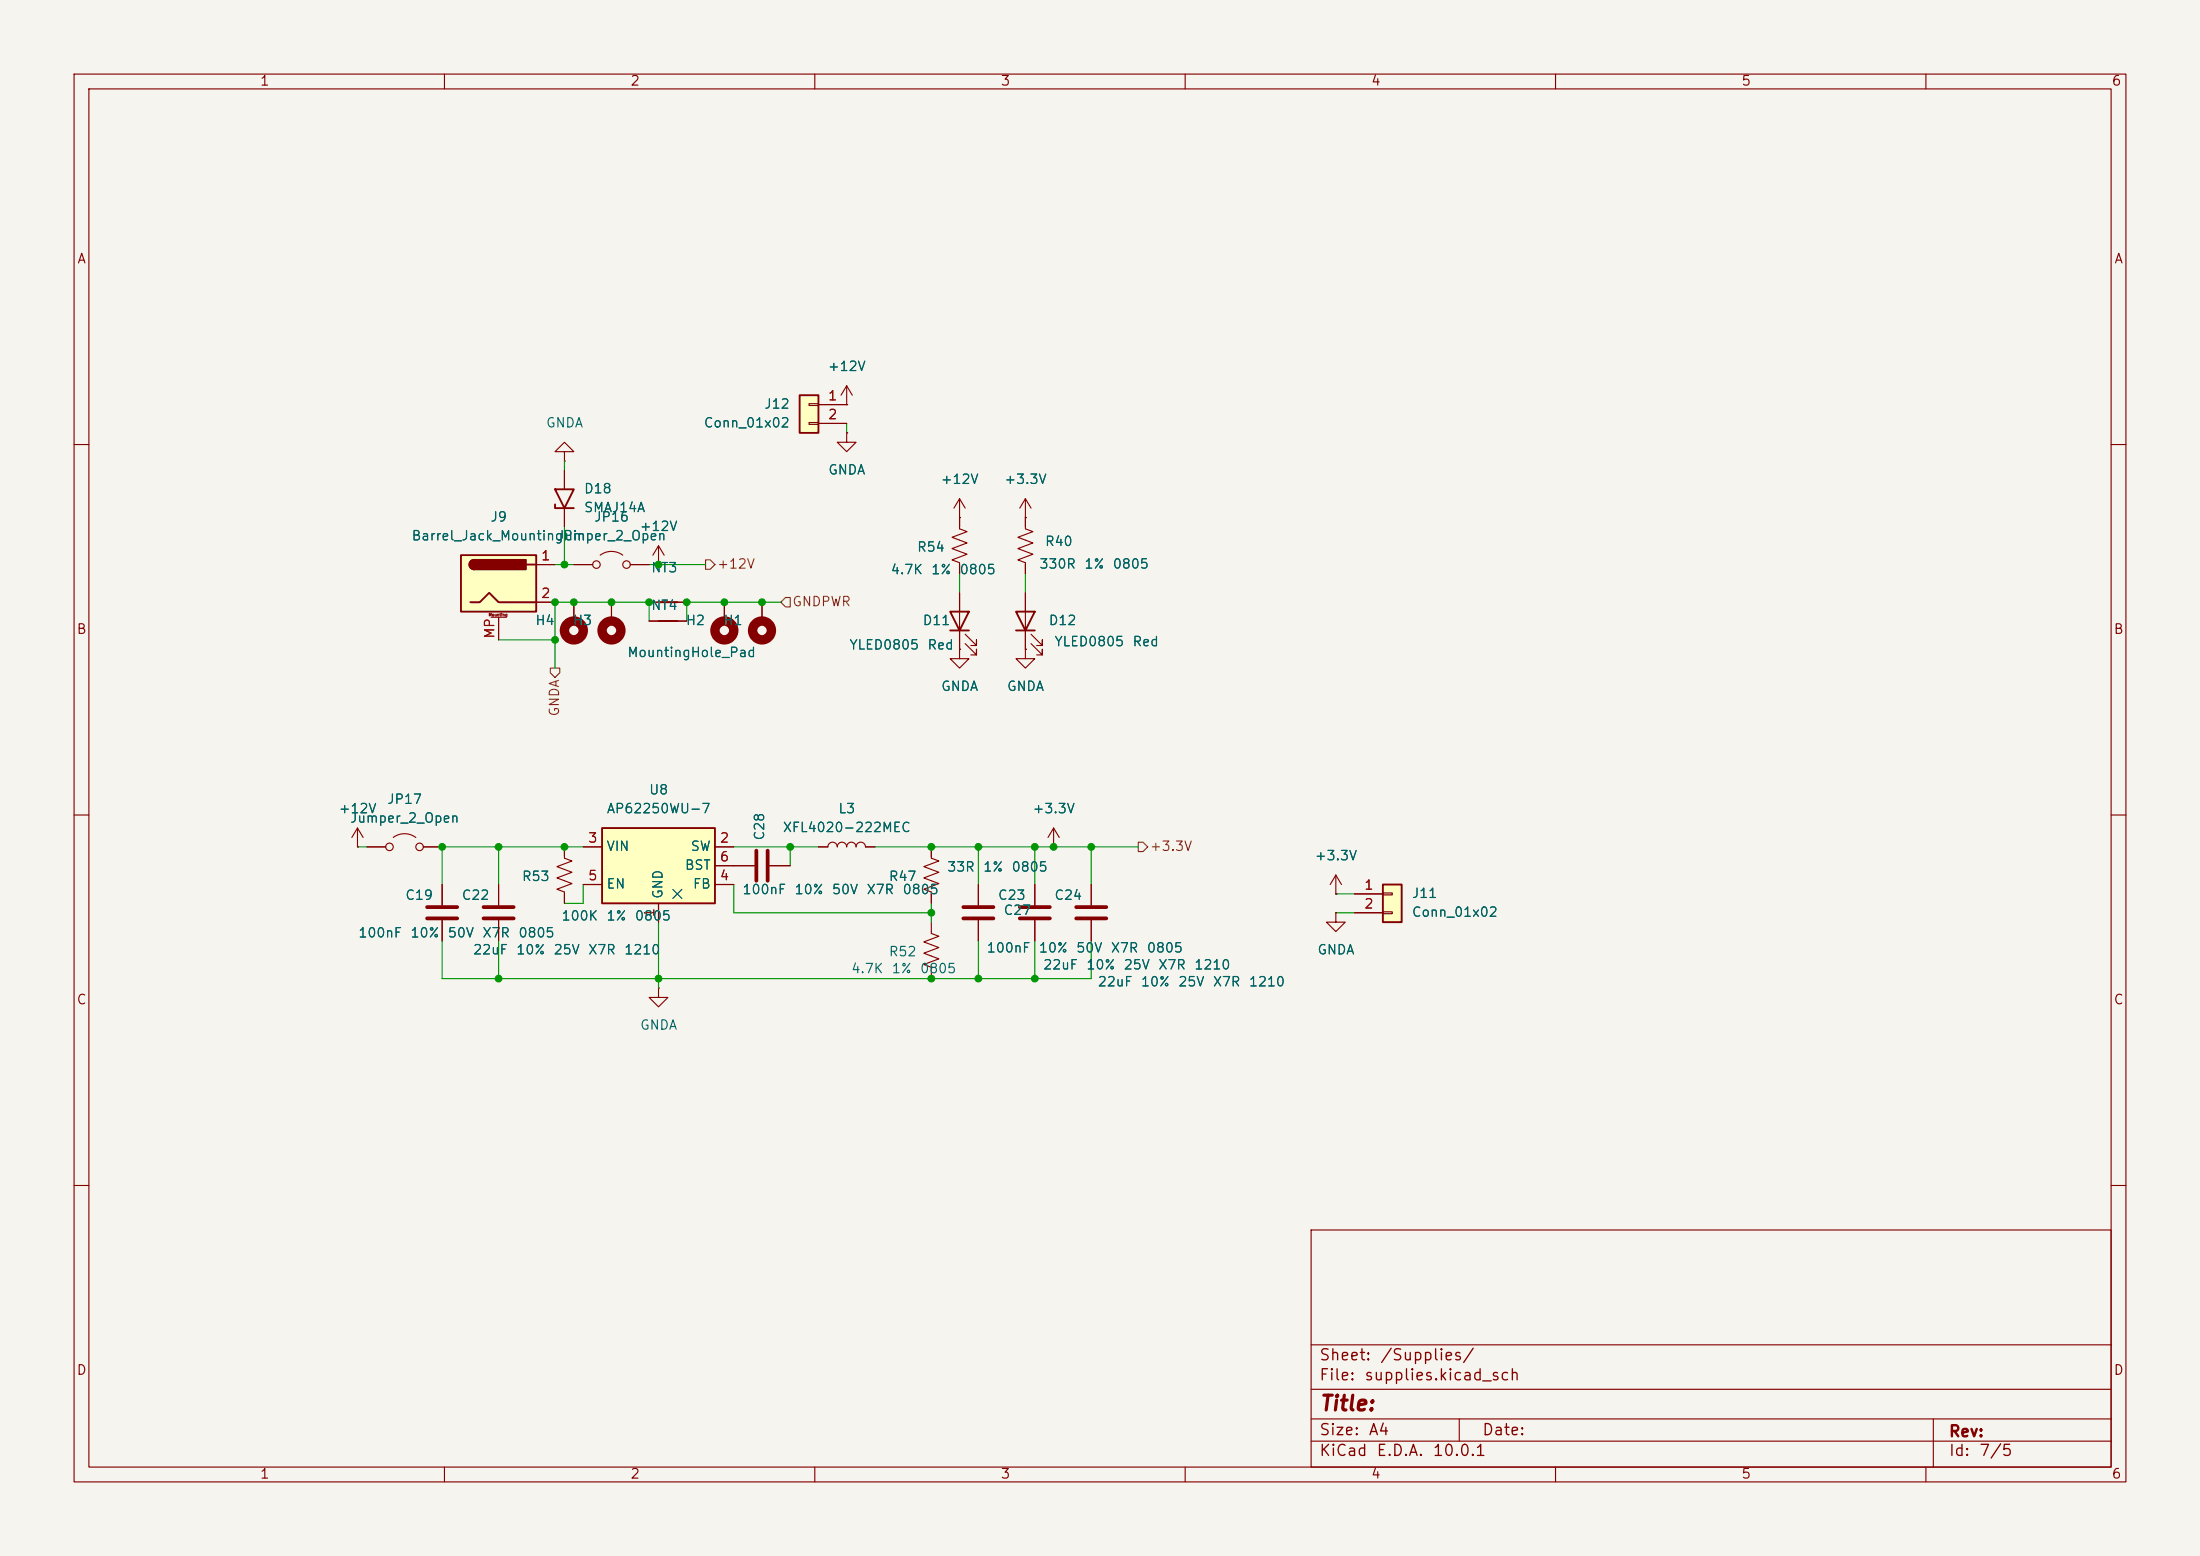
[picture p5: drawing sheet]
<svg xmlns="http://www.w3.org/2000/svg" width="297mm" height="210mm" viewBox="0 0 297 210" stroke-linecap="round" stroke-linejoin="round" font-family="sans-serif">
<path d="M0 0h297v210h-297z" fill="#f5f4ef" stroke="#f5f4ef" stroke-width=".14"/>
<g fill="none" stroke="#840000" stroke-width=".15">
<path d="M10 10h277v190h-277zM12 12h273v186h-273zM60 10v2M110 10v2M160 10v2M210 10v2M260 10v2M10 60h2M129.5 69.9v1.5l1.1 .4-2.1 .7 2.1 .8-2.1 .7 2.1 .8-2.1 .8 1 .3v1.6M138.4 69.9h.1M138.4 67.3v4.1l1 .4-2 .7 2 .8-2 .7 2 .8-2 .8 1 .3v1.6M138.4 67.3l-.7 1.3"/>
<path d="M138.4 67.3l.8 1.3M285 60h2M138.4 80v7.6M139.2 86.9l1.5 1.5v-.8v.8h-.7M139.2 85.6l1.5 1.5v-.7v.7h-.7M10 110h2M132.1 119.4v2.8M139.7 119.4v2.8M142.2 114.3h.1M142.2 111.8l-.7 1.2M142.2 111.8l.8 1.2M142.2 111.8v2.5"/>
<path d="M147.3 119.4v2.8M180.3 118.1l-.7 1.3M180.3 118.1l.8 1.3M180.3 118.1v2.6M285 110h2M125.7 124.5v1.5l1 .4-2 .7 2 .8-2 .8 2 .7-2 .8 1 .4v1.5M132.1 124.2v2.8M139.7 124.2v2.8M147.3 124.2v2.8M180.3 120.7h.1M180.3 123.2v1.3h1.3l-1.3 1.2-1.2-1.2h1.2M180.3 123.2h.1"/>
<path d="M10 160h2M177 166h108v32h-108zM285 160h2M60 198v2M110 198v2M160 198v2M177 194.5h108M177 191.5h108M177 187.5h108M177 181.5h108M197 191.5v3M210 198v2"/>
<path d="M260 198v2M261 191.5v6.5"/>
</g>
<path d="M130 122.4h4.1M130 124h4.1M137.7 122.4h4M137.7 124h4M145.3 122.4h4.1M145.3 124h4.1" fill="none" stroke="#840000" stroke-width=".51"/>
<path d="M137.2 82.6h2.5l-1.3 2.5zM137.2 85.1h2.5" fill="none" stroke="#840000" stroke-width=".25"/>
<path d="M186.7 119.4h2.5v5.1h-2.5z" fill="#ffffc2"/>
<path d="M128.3 82.6h2.5l-1.3 2.5zM128.3 85.1h2.5M186.7 119.4h2.5v5.1h-2.5z" fill="none" stroke="#840000" stroke-width=".25"/>
<g fill="none" stroke="#840000" stroke-width=".15">
<path d="M129.5 69.9h.1M129.5 67.3v2.6M129.5 67.3l-.7 1.3M129.5 67.3l.8 1.3M129.5 87.6v1.3h1.3l-1.3 1.3-1.2-1.3h1.2M129.5 87.6h.1M129.5 80v7.6M130.3 86.9l1.5 1.5v-.8v.8h-.7M130.3 85.6l1.5 1.5v-.7v.7h-.7M138.4 87.6v1.3h1.3l-1.3 1.3-1.2-1.3h1.2M138.4 87.6h.1M125.7 114.3v1.5l1 .4-2 .8 2 .7-2 .8 2 .8-2 .7 1 .4v1.5"/>
<path d="M182.9 120.7h3.8M182.9 123.2h3.8M186.7 120.5h1.3v.3h-1.3zM186.7 123.1h1.3v.2h-1.3z"/>
</g>
<path d="M107.9 53.3h2.6v5.1h-2.6z" fill="#ffffc2"/>
<path d="M107.9 53.3h2.6v5.1h-2.6z" fill="none" stroke="#840000" stroke-width=".25"/>
<path d="M109.2 54.5h1.3v.2h-1.3zM109.2 57h1.3v.3h-1.3zM110.5 54.6h3.8M110.5 57.2h3.8M114.3 54.6h.1M114.3 58.4v1.3h1.3l-1.3 1.3-1.3-1.3h1.3M114.3 58.4h.1M114.3 52.1l-.8 1.2M114.3 52.1l.8 1.2M114.3 52.1v2.5M77.5 81.3v2.5" fill="none" stroke="#840000" stroke-width=".15"/>
<circle cx="77.5" cy="85.1" r="1.27" fill="none" stroke="#840000" stroke-width="1.3"/>
<path d="M62.2 74.9h10.2v7.7h-10.2z" fill="#ffffc2"/>
<path d="M62.2 74.9h10.2v7.7h-10.2zM64 75.6a.64 .64 0 0 0-.6 .6 .64 .64 0 0 0 .6 .6M71.1 76.2h1.3M74.9 68.1v.5h2.6M74.9 66h2.6l-1.3 2.6zM63.5 81.3h1.3l1.2-1.3 1.3 1.3h5.1M88.9 81.3h2.5M88.9 83.8h2.5" fill="none" stroke="#840000" stroke-width=".25"/>
<g fill="#840000" stroke="#840000" stroke-width=".25">
<path d="M63.6 75.8l.4-.2v1.2a.63 .63 0 0 1-.6-.4 .63 .63 0 0 1 .2-.6z"/>
<path d="M64 75.6h7v1.2h-7z"/>
</g>
<g fill="none" stroke="#840000" stroke-width=".15">
<path d="M72.4 76.2h2.5M76.2 61h1.3l-1.3-1.3-1.3 1.3h1.3v1.2M76.2 62.2h.1M76.2 63.5v2.5M76.2 68.6v2.5M77.5 76.2h2.5M81 74.9a2.54 2.54 0 0 1 3.1 0M85.1 76.2h2.5M88.9 76.2h.1M88.9 73.7l-.8 1.2M88.9 73.7l.8 1.2M88.9 73.7v2.5"/>
<path d="M66.3 83.3h2M67.3 83.3v3.1M72.4 81.3h2.5M82.5 81.3v2.5M87.6 81.3h5.1M87.6 83.8h5.1M97.8 81.3v2.5M102.9 81.3v2.5"/>
<circle cx="80.5" cy="76.2" r=".51"/>
<circle cx="84.6" cy="76.2" r=".51"/>
</g>
<g fill="none" stroke="#840000" stroke-width="1.3">
<circle cx="82.5" cy="85.1" r="1.27"/>
<circle cx="97.8" cy="85.1" r="1.27"/>
<circle cx="102.9" cy="85.1" r="1.27"/>
</g>
<path d="M81.3 111.8h15.2v10.1h-15.2z" fill="#ffffc2"/>
<path d="M81.3 111.8h15.2v10.1h-15.2z" fill="none" stroke="#840000" stroke-width=".25"/>
<g fill="none" stroke="#840000" stroke-width=".15">
<path d="M110.5 54.6h3.8M110.5 57.2h3.8M114.3 54.6h.1M114.3 58.4h.1M72.4 76.2h2.5M76.2 63.5v2.5M76.2 68.6v2.5M77.5 76.2h2.5M85.1 76.2h2.5M88.9 76.2h.1M129.5 69.9h.1M129.5 69.9v1.2"/>
<path d="M129.5 76.2v1.3M138.4 69.9h.1M138.4 69.9v1.2M138.4 76.2v1.3M67.3 83.3v3.1M72.4 81.3h2.5M77.5 81.3v2.5M82.5 81.3v2.5M87.6 81.3h5.1M87.6 83.8h5.1M97.8 81.3v2.5M102.9 81.3v2.5"/>
<path d="M129.5 87.6h.1M129.5 80v2.6M129.5 85.1v2.5M138.4 87.6h.1M138.4 80v2.6M138.4 85.1v2.5M48.3 114.3h.1M48.3 111.8l-.8 1.2M48.3 111.8l.7 1.2M48.3 111.8v2.5M49.5 114.3h2.6M53.1 113a2.54 2.54 0 0 1 3 0"/>
<path d="M57.1 114.3h2.6M59.7 119.4v2.8M67.3 119.4v2.8M76.2 114.3v1.5l1 .4-2 .8 2 .7-2 .8 2 .8-2 .7 1 .4v1.5M78.7 114.3h2.6M78.7 119.4h2.6M96.5 114.3h2.6M96.5 119.4h2.6M96.5 116.8h5.4M103.9 116.8h2.8M110.5 114.3h1.3a.64 .64 0 0 1 .6-.6 .64 .64 0 0 1 .6 .6 .64 .64 0 0 1 .7-.6 .64 .64 0 0 1 .6 .6 .64 .64 0 0 1 .6-.6 .64 .64 0 0 1 .7 .6 .64 .64 0 0 1 .6-.6 .64 .64 0 0 1 .6 .6h1.3M125.7 114.3v1.3"/>
<path d="M132.1 119.4v2.8M139.7 119.4v2.8M142.2 114.3h.1M147.3 119.4v2.8M59.7 124.2v2.8M67.3 124.2v2.8M88.9 133.4v1.2h1.3l-1.3 1.3-1.3-1.3h1.3M88.9 133.4h.1M88.9 121.9v2.6M125.7 120.7v1.2M132.1 124.2v2.8M139.7 124.2v2.8"/>
<path d="M147.3 124.2v2.8M180.3 120.7h.1M180.3 123.2h.1M182.9 120.7h3.8M182.9 123.2h3.8"/>
<circle cx="52.6" cy="114.3" r=".51"/>
<circle cx="56.6" cy="114.3" r=".51"/>
</g>
<path d="M102.1 114.8v4.1M103.6 114.8v4.1M57.7 122.4h4M57.7 124h4M65.3 122.4h4M65.3 124h4" fill="none" stroke="#840000" stroke-width=".51"/>
<path d="M95.2 75.6h.7l.6 .6-.6 .6h-.7zM74.3 90.2h1.3v.6l-.7 .6-.6-.6zM106 80.6h.7v1.3h-.7l-.6-.6zM153.7 113.7h.6l.6 .6-.6 .6h-.6z" fill="none" stroke="#725600" stroke-width=".15"/>
<g fill="none" stroke="#009600" stroke-width=".15">
<path d="M114.3 57.2v1.2M74.9 76.2h2.6M76.2 62.2v1.3M76.2 71.1v5.1M87.6 76.2h7.6M129.5 77.5v2.5M138.4 77.5v2.5M67.3 86.4h7.6M87.6 83.8v-2.5h-12.7v8.9M105.4 81.3h-12.7v2.5M48.3 114.3h1.2M67.3 114.3v5.1"/>
<path d="M78.7 114.3h-19v5.1M78.7 119.4v2.5h-2.5M99.1 114.3h11.4M99.1 119.4v3.8h26.6M106.7 114.3v2.5M118.1 114.3h35.6M132.1 114.3v5.1M139.7 114.3v5.1M147.3 114.3v5.1M59.7 127v5.1h87.6v-5.1M67.3 127v5.1M88.9 124.5v8.9"/>
<path d="M125.7 121.9v2.6M132.1 127v5.1M139.7 127v5.1M180.3 123.2h2.6M180.3 120.7h2.6"/>
</g>
<path d="M90.8 120l1.2 1.3M92 120l-1.2 1.3" fill="none" stroke="#000084" stroke-width=".15"/>
<g fill="#009600" stroke="#009600" stroke-width=".14">
<circle cx="59.7" cy="114.3" r=".46"/>
<circle cx="88.9" cy="132.1" r=".46"/>
<circle cx="67.3" cy="132.1" r=".46"/>
<circle cx="106.7" cy="114.3" r=".46"/>
<circle cx="67.3" cy="114.3" r=".46"/>
<circle cx="76.2" cy="114.3" r=".46"/>
<circle cx="142.2" cy="114.3" r=".46"/>
<circle cx="147.3" cy="114.3" r=".46"/>
<circle cx="125.7" cy="123.2" r=".46"/>
<circle cx="125.7" cy="114.3" r=".46"/>
<circle cx="139.7" cy="132.1" r=".46"/>
<circle cx="132.1" cy="132.1" r=".46"/>
<circle cx="125.7" cy="132.1" r=".46"/>
<circle cx="132.1" cy="114.3" r=".46"/>
<circle cx="139.7" cy="114.3" r=".46"/>
<circle cx="74.9" cy="81.3" r=".46"/>
<circle cx="87.6" cy="81.3" r=".46"/>
<circle cx="102.9" cy="81.3" r=".46"/>
<circle cx="92.7" cy="81.3" r=".46"/>
<circle cx="88.9" cy="76.2" r=".46"/>
<circle cx="97.8" cy="81.3" r=".46"/>
<circle cx="76.2" cy="76.2" r=".46"/>
<circle cx="74.9" cy="86.4" r=".46"/>
<circle cx="82.5" cy="81.3" r=".46"/>
<circle cx="77.5" cy="81.3" r=".46"/>
</g>
<text font-size="2" fill="#840000" x="178" y="190.9">Title:</text>
<g font-size="1.5" fill="#840000">
<text x="178" y="184">Sheet:</text>
<text x="186.2" y="184">/Supplies/</text>
<text x="178" y="186.7">File:</text>
<text x="184.1" y="186.7">supplies.kicad_sch</text>
<text x="178" y="196.9">KiCad</text>
<text x="178" y="194.1">Size:</text>
<text x="184.7" y="194.1">A4</text>
<text x="185.7" y="196.9">E.D.A.</text>
<text x="193.3" y="196.9">10.0.1</text>
<text x="200" y="194.1">Date:</text>
<text x="263" y="194.3">Rev:</text>
<text x="263" y="196.9">Id:</text>
<text x="267.1" y="196.9">7/5</text>
</g>
<g font-size="1.3" fill="#840000">
<text x="35" y="11.9">1</text>
<text x="85" y="11.9">2</text>
<text x="135" y="11.9">3</text>
<text x="185" y="11.9">4</text>
<text x="235" y="11.9">5</text>
<text x="285" y="11.9">6</text>
<text x="10.3" y="35.9">A</text>
<text x="285.3" y="35.9">A</text>
<text x="10.3" y="85.9">B</text>
<text x="285.3" y="85.9">B</text>
<text x="10.3" y="135.9">C</text>
<text x="285.3" y="135.9">C</text>
<text x="10.3" y="185.9">D</text>
<text x="285.3" y="185.9">D</text>
<text x="35" y="199.9">1</text>
<text x="85" y="199.9">2</text>
<text x="135" y="199.9">3</text>
<text x="185" y="199.9">4</text>
<text x="235" y="199.9">5</text>
<text x="285" y="199.9">6</text>
</g>
<g font-size="1.3" fill="#006464">
<text x="111.7" y="50.4">+12V</text>
<text x="73.6" y="58">GNDA</text>
<text x="94.9" y="58">Conn_01x02</text>
<text x="103.1" y="55.5">J12</text>
<text x="111.7" y="64.4">GNDA</text>
<text x="126.9" y="65.6">+12V</text>
<text x="135.5" y="65.6">+3.3V</text>
<text x="66.1" y="70.7">J9</text>
<text x="78.7" y="69.4">SMAJ14A</text>
<text x="78.7" y="66.9">D18</text>
<text x="80.1" y="70.7">JP16</text>
<text x="86.3" y="72">+12V</text>
<text x="55.5" y="73.3">Barrel_Jack_MountingPin</text>
<text x="75.1" y="73.3">Jumper_2_Open</text>
<text x="87.8" y="77.6">NT3</text>
<text x="120.2" y="77.8">4.7K</text>
<text x="123.7" y="74.8">R54</text>
<text x="125.6" y="77.8">1%</text>
<text x="129.4" y="77.8">0805</text>
<text x="140.2" y="77.1">330R</text>
<text x="141" y="74">R40</text>
<text x="146.3" y="77.1">1%</text>
<text x="150.1" y="77.1">0805</text>
<text x="87.8" y="82.7">NT4</text>
<text x="72.2" y="84.7">H4</text>
<text x="77.3" y="84.7">H3</text>
<text x="84.6" y="89">MountingHole_Pad</text>
<text x="92.5" y="84.7">H2</text>
<text x="97.6" y="84.7">H1</text>
<text x="114.6" y="88">YLED0805</text>
<text x="124.5" y="84.7">D11</text>
<text x="125.1" y="88">Red</text>
<text x="141.5" y="84.7">D12</text>
<text x="142.2" y="87.5">YLED0805</text>
<text x="152.8" y="87.5">Red</text>
<text x="127" y="93.6">GNDA</text>
<text x="135.8" y="93.6">GNDA</text>
<text x="87.5" y="107.5">U8</text>
<text x="45.6" y="110.1">+12V</text>
<text x="47.2" y="111.4">Jumper_2_Open</text>
<text x="52.2" y="108.8">JP17</text>
<text x="81.8" y="110.1">AP62250WU-7</text>
<text x="103.5" y="113.5" transform="rotate(-90 103.5 113.5)">C28</text>
<text x="105.6" y="112.6">XFL4020-222MEC</text>
<text x="113.1" y="110.1">L3</text>
<text x="139.3" y="110.1">+3.3V</text>
<text x="70.4" y="119.2">R53</text>
<text x="81.8" y="115.2">VIN</text>
<text x="92.4" y="117.7">BST</text>
<text x="93.1" y="115.2">SW</text>
<text x="119.9" y="119.2">R47</text>
<text x="127.8" y="118">33R</text>
<text x="132.6" y="118">1%</text>
<text x="136.5" y="118">0805</text>
<text x="177.4" y="116.4">+3.3V</text>
<text x="54.6" y="121.8">C19</text>
<text x="62.2" y="121.8">C22</text>
<text x="75.7" y="124.6">100K</text>
<text x="81.8" y="124.6">1%</text>
<text x="81.8" y="120.2">EN</text>
<text x="85.6" y="124.6">0805</text>
<text x="89.8" y="121.4" transform="rotate(-90 89.8 121.4)">GND</text>
<text x="93.5" y="120.2">FB</text>
<text x="100.1" y="121">100nF</text>
<text x="107.2" y="121">10%</text>
<text x="112.2" y="121">50V</text>
<text x="116.9" y="121">X7R</text>
<text x="121.7" y="121">0805</text>
<text x="134.6" y="121.8">C23</text>
<text x="135.4" y="123.8">C27</text>
<text x="142.2" y="121.8">C24</text>
<text x="190.5" y="124.1">Conn_01x02</text>
<text x="190.5" y="121.5">J11</text>
<text x="48.3" y="126.8">100nF</text>
<text x="55.3" y="126.8">10%</text>
<text x="60.3" y="126.8">50V</text>
<text x="63.8" y="129.1">22uF</text>
<text x="65" y="126.8">X7R</text>
<text x="69.6" y="129.1">10%</text>
<text x="69.9" y="126.8">0805</text>
<text x="74.6" y="129.1">25V</text>
<text x="79.3" y="129.1">X7R</text>
<text x="84.2" y="129.1">1210</text>
<text x="114.8" y="131.7">4.7K</text>
<text x="119.9" y="129.4">R52</text>
<text x="120.3" y="131.7">1%</text>
<text x="124.1" y="131.7">0805</text>
<text x="133.1" y="128.9">100nF</text>
<text x="140.1" y="128.9">10%</text>
<text x="140.7" y="131.2">22uF</text>
<text x="145.2" y="128.9">50V</text>
<text x="146.6" y="131.2">10%</text>
<text x="149.9" y="128.9">X7R</text>
<text x="151.6" y="131.2">25V</text>
<text x="154.7" y="128.9">0805</text>
<text x="156.3" y="131.2">X7R</text>
<text x="161.1" y="131.2">1210</text>
<text x="177.8" y="129.1">GNDA</text>
<text x="148.1" y="133.5">22uF</text>
<text x="153.9" y="133.5">10%</text>
<text x="159" y="133.5">25V</text>
<text x="163.6" y="133.5">X7R</text>
<text x="168.5" y="133.5">1210</text>
<text x="86.3" y="139.3">GNDA</text>
</g>
<g font-size="1.3" fill="#a90000">
<text x="111.7" y="54.4">1</text>
<text x="111.7" y="56.9">2</text>
<text x="73" y="75.9">1</text>
<text x="73" y="81">2</text>
<text x="67.1" y="86.3" transform="rotate(-90 67.1 86.3)">MP</text>
<text x="79.3" y="114">3</text>
<text x="79.3" y="119.1">5</text>
<text x="97.1" y="114">2</text>
<text x="97.1" y="119.1">4</text>
<text x="97.1" y="116.6">6</text>
<text x="88.6" y="123.9" transform="rotate(-90 88.6 123.9)">1</text>
<text x="184.1" y="120.4">1</text>
<text x="184.1" y="122.9">2</text>
</g>
<g font-size="1.3" fill="#725600">
<text x="96.7" y="77.1">+12V</text>
<text x="106.9" y="82.1">GNDPWR</text>
<text x="75.8" y="96.8" transform="rotate(-90 75.8 96.8)">GNDA</text>
<text x="155.1" y="115.2">+3.3V</text>
</g>
<text font-size=".4" fill="#840000" x="65.9" y="83.3">Mounting</text>
</svg>
